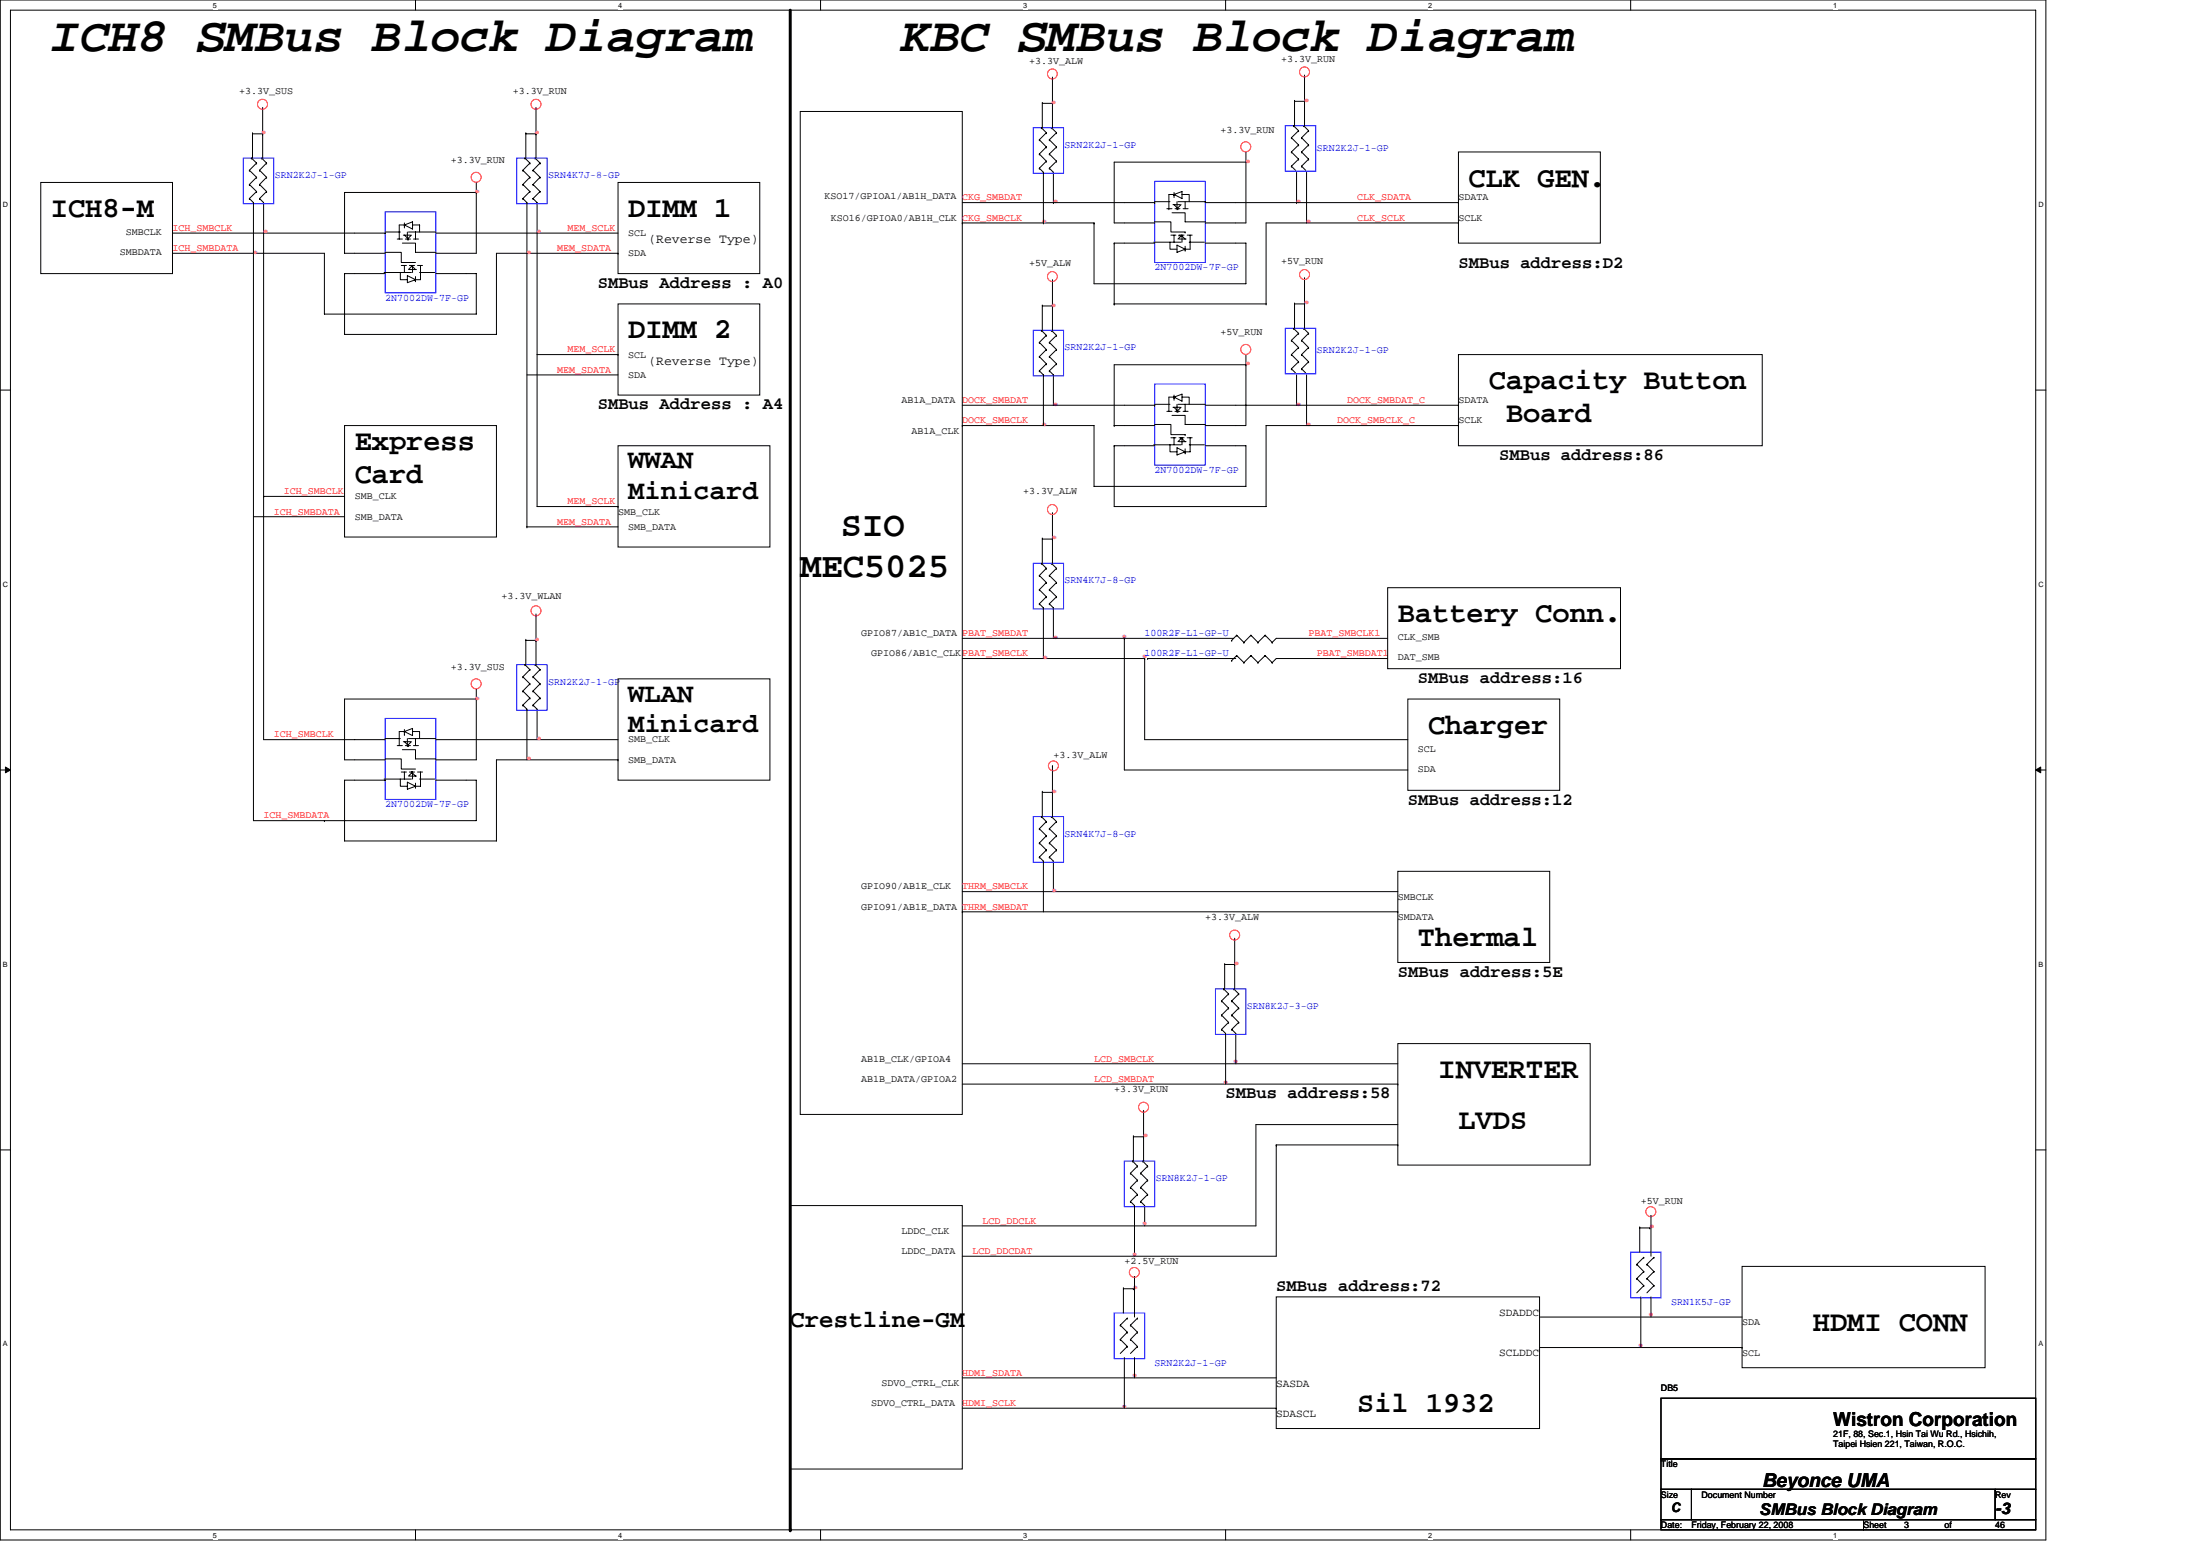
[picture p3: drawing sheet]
<svg xmlns="http://www.w3.org/2000/svg" width="297mm" height="210mm" viewBox="0 0 297 210" stroke-linecap="round" stroke-linejoin="round" font-family="sans-serif">
<path d="M0 0h277.1v208.5h-277.1zM1.4 1.4h274.3v205.7h-274.3z" fill="none" stroke="#000" stroke-width=".14"/>
<g fill="#fff">
<path d="M28.8 .1h.6v1.1h-.6z"/>
<path d="M28.8 207.3h.6v1.1h-.6z"/>
</g>
<path d="M56.3 0v1.4M56.3 207.1v1.4" fill="none" stroke="#000" stroke-width=".14"/>
<g fill="#fff">
<path d="M83.7 .1h.6v1.1h-.6z"/>
<path d="M83.7 207.3h.6v1.1h-.6z"/>
</g>
<path d="M111.1 0v1.4M111.1 207.1v1.4" fill="none" stroke="#000" stroke-width=".14"/>
<g fill="#fff">
<path d="M138.6 .1h.5v1.1h-.5z"/>
<path d="M138.6 207.3h.5v1.1h-.5z"/>
</g>
<path d="M166 0v1.4M166 207.1v1.4" fill="none" stroke="#000" stroke-width=".14"/>
<g fill="#fff">
<path d="M193.4 .1h.6v1.1h-.6z"/>
<path d="M193.4 207.3h.6v1.1h-.6z"/>
</g>
<path d="M220.9 0v1.4M220.9 207.1v1.4" fill="none" stroke="#000" stroke-width=".14"/>
<g fill="#fff">
<path d="M248.3 .1h.6v1.1h-.6z"/>
<path d="M248.3 207.3h.6v1.1h-.6z"/>
<path d="M.4 27.1h.7v1.1h-.7z"/>
<path d="M276.1 27.1h.7v1.1h-.7z"/>
<path d="M.4 78.5h.7v1.1h-.7z"/>
<path d="M276.1 78.5h.7v1.1h-.7z"/>
</g>
<path d="M0 52.8h1.4M275.7 52.8h1.4" fill="none" stroke="#000" stroke-width=".14"/>
<g fill="#fff">
<path d="M.4 130h.7v1.1h-.7z"/>
<path d="M276.1 130h.7v1.1h-.7z"/>
</g>
<path d="M0 104.2h1.4M275.7 104.2h1.4" fill="none" stroke="#000" stroke-width=".14"/>
<path d="M.7 103.8l.7 .4-.7 .4zM275.7 104.2l.7-.4v.8z" fill="#000" stroke="#000" stroke-width=".14"/>
<g fill="#fff">
<path d="M.4 181.4h.7v1.1h-.7z"/>
<path d="M276.1 181.4h.7v1.1h-.7z"/>
</g>
<g fill="none" stroke="#000" stroke-width=".14">
<path d="M34.2 18v3.4M34.2 18.1h1.4M35.6 14.5v6.9M35.6 18.1h.1M71.2 18v3.4M71.2 18.1h1.4M72.6 14.5v6.9M72.6 18.1h.1M108.4 15.1h21.9v135.8h-21.9zM140.8 18.9h.1M140.8 18.9l.9 1M141.1 17.3h.1"/>
<path d="M141.1 17.3l.6 .7M141.2 13.9v3.4M141.2 14h1.4M141.7 19.9h.1M141.7 18h.1M141.7 19.9l-.9 .9M141.7 18l-.9 .9M142.1 18.9h.1M142.1 18.9l1 1M142.4 17.3h.1M142.4 17.3l.7 .7M142.6 10.4v6.9"/>
<path d="M143.1 19.9h.1M143.1 18h.1M143.1 19.9l-1 .9M143.1 18l-1 .9M174.9 18.6h.1M174.9 18.6l1 1M175.2 17h.1M175.2 17l.7 .7M175.3 13.6v3.4M175.3 13.7h1.4M175.9 19.6h.1M175.9 17.7h.1"/>
<path d="M175.9 19.6l-1 1M175.9 17.7l-1 .9M176.3 18.6h.1M176.3 18.6l.9 1M176.6 17h.1M176.6 17l.6 .7M176.7 10.2v6.8M176.7 13.7h.1M177.2 19.6h.1M177.2 17.7h.1M177.2 19.6l-.9 1M177.2 17.7l-.9 .9"/>
<path d="M5.5 24.7h17.9v12.3h-17.9zM23.4 31.6h28.8M23.4 34.3h20.5v8.2h20.6v-5.5h-5.5M33.8 26.9l.5 .5v83.7h9.6M33.8 26.9h.1M33.8 25h.1M33.8 23.1h.1M33.8 25l1 .9M33.8 23.1l1 .9M34.1 21.4h.1M34.1 21.4l.7 .7M34.8 25.9h.1"/>
<path d="M34.8 24h.1M34.8 22.1h.1M34.8 25.9l-1 1M34.8 24l-1 1M34.8 22.1l-1 1M35.2 26.9l.5 .5v72.7h16.5M35.2 26.9h.1M35.2 25h.1M35.2 23.1h.1M35.2 25l.9 .9M35.2 23.1l.9 .9M35.4 21.4h.1"/>
<path d="M35.4 21.4l.7 .7M36.1 25.9h.1M36.1 24h.1M36.1 22.1h.1M36.1 25.9l-.9 1M36.1 24l-.9 1M36.1 22.1l-.9 1M52 36.9h3.7M52.2 31.4h2M52.2 34.2h2.2v1.3h1.9M52.2 31.6h.1M53.8 32.4h.7"/>
<path d="M54.2 36.9v1h1M54.4 35.9h.7M54.5 32.9h1.8v1.3h2.7M54.6 31.8h1M54.8 30.2v.7M54.8 30.5l1.1-.5v1zM54.8 30.5h.1M54.8 35.9v1M54.8 31.8l.5 .6M54.9 30.5h-.8v1.9M54.9 32.4h.7M55.2 31.4v1"/>
<path d="M55.2 32.4h.1M55.2 37.3l1.1 .6-1.1 .4zM55.3 31.4h3.7M55.3 32.4h.1M55.5 35.9h.7M55.5 36.5h.9M55.7 35.9h.1M55.7 31.8l-.5 .6M55.7 35.9l.6 .6M55.9 30.5h.9M55.9 35.9v1M55.9 35.9h.1"/>
<path d="M55.9 35.9l-.6 .6M56 32.4h.7M56.2 37.9h.1M56.3 31.4h.1M56.3 37.4v.7M56.3 37.9h.1M56.3 31.4v1M56.6 35.9h.6M56.8 30.5h.1M56.8 36.9h2.1M56.8 30.5v.9M57 35.9v2h-.8"/>
<path d="M59 31.6h24.7M64.5 26.1v8.2h-5.5M64.5 26.1h-17.8v8.2h5.5M64.5 26.1h.1M64.5 24.7v1.4M70.8 26.9h.1M70.8 26.9l.6 .5v43.9M70.8 25h.1M70.8 23.1h.1M70.8 25l1 .9M70.8 23.1l1 .9M71.1 21.4h.1"/>
<path d="M71.1 21.4l.7 .7M71.8 25.9h.1M71.8 24h.1M71.8 22.1h.1M71.8 25.9l-1 1M71.8 24l-1 1M71.8 22.1l-1 1M72.2 26.9l.5 .5v20.6M72.2 26.9h.1M72.2 25h.1M72.2 23.1h.1M72.2 25l.9 .9"/>
<path d="M72.2 23.1l.9 .9M72.5 21.4h.1M72.5 21.4l.6 .7M73.1 25.9h.1M73.1 24h.1M73.1 22.1h.1M73.1 25.9l-.9 1M73.1 24l-.9 1M73.1 22.1l-.9 1M83.7 24.7h19.2v12.3h-19.2zM83.7 34.3h-16.5v11h-20.5v-8.3h5.5M83.7 34.3h.1"/>
<path d="M130.3 27.4h12.4M130.3 30.2h.1M130.3 30.2h17.9M140.8 22.8h.1M140.8 20.8h.1M140.8 22.8l.5 .5M140.8 20.8l.9 1M141.3 30.2h.1M141.3 23.3h.1M141.3 23.3v6.9M141.7 21.8h.1M141.7 21.8l-.9 1"/>
<path d="M142.1 22.8h.1M142.1 20.8h.1M142.1 22.8l.6 .5M142.1 20.8l1 1M142.6 37.9v6.8M142.7 23.3h.1M142.7 27.4h.1M142.7 23.3v4.1M142.7 27.4h13.7M143.1 21.8h.1M143.1 21.8l-1 1M148.2 30.2h.1"/>
<path d="M148.2 30.2v8.2h20.6v-5.5h-5.5M150.9 32.9h.1M150.9 32.9h5.5M150.9 32.9v8.2M156.3 32.8h3.7M156.4 27.3h2.1M156.4 30h2.2v1.4h1.9M156.4 27.4h.1M158 28.3h.7M158.3 28.3h.1M158.5 32.8v.9h.9M158.6 31.8h.7"/>
<path d="M158.7 28.8h1.8v1.2h2.8M158.9 27.7h.9M159 26.1v.7M159 26.3l1.1-.4v1zM159 26.3h.1M159 31.8v1M159 27.7l.6 .6M159.1 28.3h.7M159.1 26.3h.1M159.1 26.3h-.8v2M159.4 27.3v1M159.4 28.3h.1"/>
<path d="M159.4 33.2l1.1 .5-1.1 .5zM159.6 28.3h.1M159.6 27.3h3.7M159.7 31.8h.1M159.7 32.4h1M159.7 31.8h.7M160 31.8h.1M160 27.7l-.6 .6M160 31.8l.5 .6M160.1 26.3h1v1M160.1 31.8v1M160.1 31.8h.1"/>
<path d="M160.1 31.8l-.5 .6M160.2 28.3h.7M160.5 31.4h.1M160.5 27.3v1M160.5 33.3v.7M160.5 33.7h.1M160.8 31.8h.7M161.1 32.8h2M161.2 31.8v1.9h-.8M163.3 27.4h12.3M163.3 27.3h.1M168.8 21.9v8.3h-5.5"/>
<path d="M168.8 21.9h-17.9v8.3h5.5M168.8 20.6v1.3M174.9 22.5h.1M174.9 20.6h.1M174.9 22.5l.6 .6M174.9 20.6l1 .9M175.6 27.4h.1M175.6 23.3v4.1M175.6 27.4h21.9M175.9 21.5h.1M175.9 21.5l-1 1M176.3 22.5h.1"/>
<path d="M176.3 20.6h.1M176.3 22.5l.5 .6M176.3 20.6l.9 .9M176.7 37.6v6.8M177 23.3v6.9M177 30.2h-5.5v10.9M177 30.2h20.5M177.2 21.5h.1M177.2 21.5l-.9 1M197.5 20.6h19.3v12.3h-19.3zM197.5 27.4h.1M197.5 30.2h.1"/>
<path d="M46.7 57.6h20.5v15.1h-20.5zM71.4 50.8h12.3M72.7 48v20.6h11M72.7 48h11M83.7 41.1h19.2v12.4h-19.2zM83.7 48h.1M130.3 54.9h12.4M130.3 57.6h.1M130.3 57.6h11M140.8 50.2h.1M140.8 48.3h.1M140.8 46.4h.1"/>
<path d="M140.8 50.2l.5 .6M140.8 48.3l.9 1M140.8 46.4l.9 .9M141.1 44.7h.1M141.1 44.7l.6 .7M141.2 41.3v3.4M141.2 41.4h1.4M141.3 57.6h6.9v8.2h20.6v-5.5h-5.5M141.3 50.8h.1M141.3 50.8v6.8M141.7 49.3h.1M141.7 47.3h.1"/>
<path d="M141.7 45.4h.1M141.7 49.3l-.9 .9M141.7 47.3l-.9 1M141.7 45.4l-.9 1M142.1 50.2l.6 .6v4.1M142.1 50.2h.1M142.1 48.3h.1M142.1 46.4h.1M142.1 48.3l1 1M142.1 46.4l1 .9M142.4 44.7h.1M142.4 44.7l.7 .7"/>
<path d="M142.7 54.9h13.7M143.1 49.3h.1M143.1 47.3h.1M143.1 45.4h.1M143.1 49.3l-1 .9M143.1 47.3l-1 1M143.1 45.4l-1 1M150.9 57.6h5.5M150.9 57.6h.1M150.9 41.1h.1M150.9 41.1h20.6M156.4 54.7h2.1"/>
<path d="M156.4 57.5h2.2v1.3h1.9M156.4 54.9h.1M158 55.7h.7M158.6 59.3h.7M158.7 56.2h1.8v1.3h2.8M158.9 55.1h.9M159 53.5v.7M159 53.8l1.1-.4v.9zM159 53.8h.1M159 59.3v.9M159 55.1l.6 .6M159.1 53.8h-.8v1.9"/>
<path d="M159.1 55.7h.7M159.4 54.7v1M159.4 55.7h.1M159.6 54.7h3.7M159.6 55.7h.1M159.7 59.3h.7M159.7 59.8h1M160 59.3h.1M160 55.1l-.6 .6M160 59.3l.5 .5M160.1 53.8h1v.9M160.1 59.3v.9"/>
<path d="M160.1 59.3h.1M160.1 59.3l-.5 .5M160.2 55.7h.7M160.5 58.8h.1M160.5 54.7v1M160.8 59.3h.7M161.2 59.3v1.9h-.8M163.3 54.9h12.3M168.8 49.4v8.2h-5.5M168.8 49.4h-17.9v8.2M168.8 49.4h.1M168.8 48v1.4"/>
<path d="M171.5 41.1h.1M174.9 49.9h.1M174.9 48h.1M174.9 46.1h.1M174.9 49.9l.6 .6M174.9 48l1 1M174.9 46.1l1 1M175.2 44.4h.1M175.2 44.4l.7 .7M175.3 41v3.4M175.3 41.1h1.4M175.6 50.8v4.1"/>
<path d="M175.6 54.9h21.9M175.9 49h.1M175.9 47.1h.1M175.9 45.1h.1M175.9 49l-1 .9M175.9 47.1l-1 .9M175.9 45.1l-1 1M176.3 49.9h.1M176.3 48h.1M176.3 46.1h.1M176.3 49.9l.5 .6M176.3 48l.9 1"/>
<path d="M176.3 46.1l.9 1M176.6 44.4h.1M176.6 44.4l.6 .7M176.7 41.1h.1M177 50.8v6.8M177 57.6h-5.5v11h-20.6v-8.3M177 57.6h20.5M177.2 49h.1M177.2 47.1h.1M177.2 45.1h.1M177.2 49l-.9 .9M177.2 47.1l-.9 .9"/>
<path d="M177.2 45.1l-.9 1M197.5 48h41.2v12.3h-41.2zM197.5 54.9h.1M197.5 57.6h.1M34.3 70h12.4M35.7 67.2h.1M35.7 67.2h11M71.4 71.3h12.3M71.4 71.3h.1M83.7 60.3h20.6v13.8h-20.6zM83.7 68.6h.1M140.8 79.8h.1"/>
<path d="M140.8 77.9h.1M140.8 79.8l.9 1M140.8 77.9l.9 1M141.1 76.3h.1M141.1 76.3l.6 .6M141.2 72.8v3.5M141.2 73h1.4M141.7 78.9h.1M141.7 76.9h.1M141.7 78.9l-.9 .9M141.7 76.9l-.9 1M142.1 79.8h.1"/>
<path d="M142.1 77.9h.1M142.1 79.8l1 1M142.1 77.9l1 1M142.4 76.3h.1M142.4 76.3l.7 .6M142.6 69.4v6.9M142.6 73h.1M143.1 78.9h.1M143.1 76.9h.1M143.1 78.9l-1 .9M143.1 76.9l-1 1M150.9 60.3h.1"/>
<path d="M150.9 60.3h5.5M156.3 60.2h3.7M158.5 60.2v1h.9M159.4 60.6l1.1 .6-1.1 .4zM160.5 60.8v.6M160.5 61.2h.1M161.1 60.2h2M188 79.6h31.5v10.9h-31.5zM52.2 100h2M54.8 99.4h.1M54.8 99l1.1-.4v1zM54.8 99h.1"/>
<path d="M54.8 98.8v.6M54.9 99h-.8v1.9M55.2 100v.9M55.3 100h3.7M55.9 99h.9v1M56.3 100h.1M56.3 100v.9M64.5 94.6v8.3h-5.5M64.5 94.6h-17.8v8.3h5.5M64.5 94.6h.1M64.5 93.3v1.3M70.8 95.5h.1"/>
<path d="M70.8 95.5l.6 .5v6.9M70.8 93.6h.1M70.8 91.6h.1M70.8 93.6l1 .9M70.8 91.6l1 1M71.1 90h.1M71.1 90l.7 .7M71.2 86.6v3.4M71.2 86.7h1.4M71.8 94.5h.1M71.8 92.6h.1M71.8 90.7h.1"/>
<path d="M71.8 94.5l-1 1M71.8 92.6l-1 1M71.8 90.7l-1 .9M72.2 95.5l.5 .5v4.1M72.2 95.5h.1M72.2 93.6h.1M72.2 91.6h.1M72.2 93.6l.9 .9M72.2 91.6l.9 1M72.5 90h.1M72.5 90l.6 .7M72.6 83.1v6.9"/>
<path d="M72.6 86.7h.1M73.1 94.5h.1M73.1 92.6h.1M73.1 90.7h.1M73.1 94.5l-.9 1M73.1 92.6l-.9 1M73.1 90.7l-.9 .9M83.7 91.9h20.6v13.7h-20.6zM130.3 86.4h12.4M130.3 89.2h11M140.8 81.7h.1M140.8 81.7l.5 .6v6.9"/>
<path d="M141.3 89.2h13.7M141.7 80.8h.1M141.7 80.8l-.9 .9M142.1 81.7l.6 .6v4.1M142.1 81.7h.1M142.7 86.4h24.4M143.1 80.8h.1M143.1 80.8l-1 .9M152.3 86.4h.1M152.3 86.4v17.8h38.4M155 89.2v10.9h35.7M155 89.2h.1"/>
<path d="M155.4 89.2h.1M155.4 89.2h12M166.8 86.7h.1M166.8 89.4h.1M167.5 86h.1M167.5 88.8h.1M167.5 86l1 1M167.5 86l-.7 .7M167.5 88.8l1 .9M167.5 88.8l-.7 .6M168.5 87h.1M168.5 89.7h.1"/>
<path d="M169.4 86h.1M169.4 88.8h.1M169.4 86l1 1M169.4 86l-.9 1M169.4 88.8l1 .9M169.4 88.8l-.9 .9M170.4 87h.1M170.4 89.7h.1M171.4 86h.1M171.4 88.8h.1M171.4 86l.9 1M171.4 86l-1 1"/>
<path d="M171.4 88.8l.9 .9M171.4 88.8l-1 .9M172.3 87h.1M172.3 89.7h.1M188 86.4h-15.1l-.6 .6M188 89.2h-15.1l-.6 .5M190.7 94.6h20.6v12.4h-20.6zM43.9 111.1h.1M52 105.5h3.7M52.2 102.7h2.2v1.4h1.9M52.2 105.6h.1M53.8 100.9h.7"/>
<path d="M54.2 105.5v.9h1M54.4 104.5h.7M54.5 101.5h1.8v1.2h2.7M54.6 100.4h1M54.8 104.5v1M54.8 100.4l.5 .5M54.9 100.9h.7M55.2 100.9h.1M55.2 105.9l1.1 .5-1.1 .4zM55.3 100.9h.1M55.5 104.5h.7M55.5 105.1h.9"/>
<path d="M55.7 104.5h.1M55.7 100.4l-.5 .5M55.7 104.5l.6 .6M55.9 104.5v1M55.9 104.5h.1M55.9 104.5l-.6 .6M56 100.9h.7M56.3 106v.7M56.3 106.4h.1M56.6 104.5h.6M56.8 105.5h2.1M57 104.5v1.9h-.8"/>
<path d="M59 105.6h5.5v5.5h-20.6M59 100.1h24.7M83.7 102.9h-16.5v11h-20.5v-8.3h5.5M83.7 102.9h.1M140.8 116h.1M140.8 116l.5 .6v6.8M140.8 114.1h.1M140.8 112.2h.1M140.8 114.1l.9 1M140.8 112.2l.9 1M141.1 110.6h.1M141.1 110.6l.6 .6"/>
<path d="M141.2 107.1v3.5M141.2 107.3h1.4M141.7 115.1h.1M141.7 113.2h.1M141.7 111.2h.1M141.7 115.1l-.9 .9M141.7 113.2l-.9 .9M141.7 111.2l-.9 1M142.1 116l.6 .6v4.1M142.1 116h.1M142.1 114.1h.1M142.1 112.2h.1"/>
<path d="M142.1 114.1l1 1M142.1 112.2l1 1M142.4 110.6h.1M142.4 110.6l.7 .6M142.6 103.7h.1M142.6 107.3h.1M142.6 103.7v6.9M143.1 115.1h.1M143.1 113.2h.1M143.1 111.2h.1M143.1 115.1l-1 .9M143.1 113.2l-1 .9"/>
<path d="M143.1 111.2l-1 1M189.3 118h20.6v12.3h-20.6zM130.3 120.7h12.4M130.3 123.4h.1M130.3 123.4h59M142.7 120.7h46.6M165.5 139.4h.1M165.5 139.4l.5 .5v6.9M165.5 137.4h.1M165.5 135.5h.1M165.5 137.4l.9 1M165.5 135.5l.9 1"/>
<path d="M165.7 133.9h.1M165.7 133.9l.7 .7M165.9 130.5v3.4M165.9 130.6h1.3M166.4 138.4h.1M166.4 136.5h.1M166.4 134.6h.1M166.4 138.4l-.9 1M166.4 136.5l-.9 .9M166.4 134.6l-.9 .9M166.8 139.4l.6 .5v4.1M166.8 139.4h.1"/>
<path d="M166.8 137.4h.1M166.8 135.5h.1M166.8 137.4l1 1M166.8 135.5l1 1M167.1 133.9h.1M167.1 133.9l.7 .7M167.2 127v6.9M167.2 130.6h.1M167.8 138.4h.1M167.8 136.5h.1M167.8 134.6h.1M167.8 138.4l-1 1"/>
<path d="M167.8 136.5l-1 .9M167.8 134.6l-1 .9M189.3 123.4h.1M0 155.7h1.4M130.3 144h59M130.3 146.8h59M153.1 158.8h.1M153.1 158.8l1 1M153.4 157.2h.1M153.4 157.2l.7 .7M153.5 153.8v3.4M153.5 153.9h1.4"/>
<path d="M154.1 159.8h.1M154.1 157.9h.1M154.1 159.8l-1 1M154.1 157.9l-1 .9M154.5 158.8h.1M154.5 158.8l.9 1M154.8 157.2h.1M154.8 157.2l.6 .7M154.9 150.3v6.9M154.9 153.9h.1M155.4 159.8h.1M155.4 157.9h.1"/>
<path d="M155.4 159.8l-.9 1M155.4 157.9l-.9 .9M172.9 155v15.1h-42.6M172.9 155h.1M172.9 155h16.4M189.3 152.3h-19.2v13.7h-39.8M189.3 155h.1M189.3 146.8h.1M189.3 141.3h26.1v16.4h-26.1zM275.7 155.7h1.4M107 163.2h23.3v35.7h-23.3zM151.7 179.4h.1"/>
<path d="M151.7 179.4l1 1M152.2 174.3v3.5M152.2 174.5h1.3M152.7 178.5h.1M152.7 178.5l-1 .9M153.1 162.7h.1M153.1 162.7l.6 .5v6.9M153.1 160.8h.1M153.1 179.4h.1M153.1 160.8l1 .9M153.1 179.4l1 1M153.5 174.5h.1"/>
<path d="M153.7 172.8v5.5M153.7 172.8h.1M154.1 161.7h.1M154.1 178.5h.1M154.1 161.7l-1 1M154.1 178.5l-1 .9M154.5 162.7l.5 .5v2.8M154.5 162.7h.1M154.5 160.8h.1M154.5 160.8l.9 .9M155.4 161.7h.1M155.4 161.7l-.9 1"/>
<path d="M172.9 175.6h35.6v17.8h-35.6zM208.5 178.3h27.5M221.7 173.1h.1M221.7 171.2h.1M221.7 173.1l.9 1M221.7 171.2l.9 .9M222.1 166.1v3.4M222.1 166.2h1.4M222.2 175.6v6.8M222.6 174.1h.1M222.6 172.1h.1M222.6 170.2h.1"/>
<path d="M222.6 174.1l-.9 .9M222.6 172.1l-.9 1M222.6 170.2l-.9 1M223.1 173.1h.1M223.1 171.2h.1M223.1 173.1l.9 1M223.1 171.2l.9 .9M223.5 166.2h.1M223.6 175.6v2.7M223.6 164.6v5.5M223.6 164.6h.1M224 174.1h.1"/>
<path d="M224 172.1h.1M224 170.2h.1M224 174.1l-.9 .9M224 172.1l-.9 1M224 170.2l-.9 1M236 171.4h32.9v13.8h-32.9zM130.3 186.5h42.6M130.3 190.6h42.6M151.7 181.3h.1M151.7 181.3l1 1M152.3 183.8v6.8M152.7 182.3h.1"/>
<path d="M152.7 180.4h.1M152.7 182.3l-1 .9M152.7 180.4l-1 .9M153.1 181.3h.1M153.1 181.3l1 1M153.7 183.8v2.7M154.1 182.3h.1M154.1 180.4h.1M154.1 182.3l-1 .9M154.1 180.4l-1 .9M172.9 190.6h.1M208.5 182.4h27.5"/>
<path d="M225 189.3h50.7v8.2h-50.7zM225 197.5h50.7v4.1h-50.7zM236 182.4h.1M225 205.7h27.4v1.4h-27.4zM225 201.6h4.1v4.1h-4.1zM229.1 201.6h41.2v4.1h-41.2zM252.4 205.7h23.3v1.4h-23.3zM270.3 201.6h5.4v4.1h-5.4z"/>
</g>
<g fill="none" stroke="#00f" stroke-width=".14">
<path d="M140 17.3h4.1v6.2h-4.1zM174.1 17h4.1v6.2h-4.1zM33 21.4h4.1v6.2h-4.1zM52.2 28.7h6.8v10.9h-6.8zM70 21.4h4.1v6.2h-4.1zM156.4 24.6h6.9v10.9h-6.9zM140 44.7h4.1v6.2h-4.1zM156.4 52h6.9v11h-6.9zM174.1 44.5h4.1v6.1h-4.1zM140 76.3h4.1v6.1h-4.1zM52.2 97.3h6.8v10.9h-6.8zM70 90h4.1v6.2h-4.1z"/>
<path d="M140 110.6h4.1v6.1h-4.1zM164.6 133.9h4.2v6.1h-4.2zM152.3 157.2h4.1v6.2h-4.1zM150.9 177.8h4.1v6.1h-4.1zM220.9 169.5h4.1v6.2h-4.1z"/>
</g>
<g fill="none" stroke="#f00" stroke-width=".14">
<circle cx="35.6" cy="14.1" r=".68"/>
<circle cx="72.6" cy="14.1" r=".68"/>
<circle cx="142.5" cy="10" r=".67"/>
<circle cx="168.7" cy="19.9" r=".68"/>
<circle cx="176.7" cy="9.7" r=".68"/>
<circle cx="64.5" cy="24" r=".68"/>
<circle cx="142.5" cy="37.4" r=".67"/>
<circle cx="176.7" cy="37.2" r=".68"/>
<circle cx="168.7" cy="47.3" r=".68"/>
<circle cx="142.5" cy="69" r=".67"/>
<circle cx="64.5" cy="92.6" r=".68"/>
<circle cx="72.6" cy="82.7" r=".68"/>
<circle cx="142.7" cy="103.7" r=".67"/>
<circle cx="167.2" cy="126.6" r=".68"/>
<circle cx="154.9" cy="149.9" r=".68"/>
<circle cx="153.7" cy="172.3" r=".67"/>
<circle cx="223.6" cy="164" r=".68"/>
</g>
<path d="M107 1.4v205.7M107 207.1h.1" fill="none" stroke="#000" stroke-width=".4"/>
<g font-size="6.6">
<text x="6.9" y="6.9">ICH8 SMBus Block Diagram</text>
<text x="122.1" y="6.9">KBC SMBus Block Diagram</text>
</g>
<g font-size="4.8">
<text x="113.9" y="72.6">SIO</text>
<text x="108.4" y="78.1">MEC5025</text>
</g>
<g font-size="4">
<text x="6.9" y="29.4">ICH8-M</text>
<text x="85.1" y="29.4">DIMM 1</text>
<text x="198.9" y="25.3">CLK GEN.</text>
<text x="85.1" y="45.8">DIMM 2</text>
<text x="201.7" y="52.7">Capacity Button</text>
<text x="204" y="57.2">Board</text>
<text x="48" y="60.9">Express</text>
<text x="48" y="65.4">Card</text>
<text x="189.3" y="84.2">Battery Conn.</text>
<text x="193.4" y="99.3">Charger</text>
<text x="192.1" y="128.1">Thermal</text>
<text x="194.8" y="145.9">INVERTER</text>
<text x="197.5" y="152.8">LVDS</text>
<text x="245.6" y="180.2">HDMI CONN</text>
<text x="183.8" y="191.2">Sil 1932</text>
</g>
<g font-size="3.7">
<text x="85.1" y="63.4">WWAN</text>
<text x="85.1" y="67.6">Minicard</text>
<text x="85.1" y="95">WLAN</text>
<text x="85.1" y="99.1">Minicard</text>
</g>
<text font-size="3.3" x="107" y="179.7">Crestline-GM</text>
<g font-size="2.6">
<text x="248.3" y="193.1">Wistron Corporation</text>
<text x="238.7" y="201.3">Beyonce UMA</text>
</g>
<g font-size="2.3" fill="#f0f">
<text x="141.3" y="14.6">‧</text>
<text x="175.6" y="14.3">‧</text>
<text x="34.3" y="18.7">‧</text>
<text x="71.4" y="18.7">‧</text>
<text x="167.7" y="22.6">‧</text>
<text x="63.3" y="26.7">‧</text>
<text x="141.6" y="28">‧</text>
<text x="174.5" y="28">‧</text>
<text x="33.2" y="34.9">‧</text>
<text x="34.6" y="32.2">‧</text>
<text x="70.3" y="34.9">‧</text>
<text x="71.6" y="32.2">‧</text>
<text x="140.1" y="30.8">‧</text>
<text x="175.9" y="30.8">‧</text>
<text x="175.6" y="41.8">‧</text>
<text x="141.3" y="42">‧</text>
<text x="167.7" y="50">‧</text>
<text x="140.1" y="58.2">‧</text>
<text x="141.6" y="55.5">‧</text>
<text x="174.5" y="55.5">‧</text>
<text x="175.9" y="58.2">‧</text>
<text x="141.5" y="73.6">‧</text>
<text x="71.4" y="87.3">‧</text>
<text x="140.2" y="89.8">‧</text>
<text x="141.6" y="87">‧</text>
<text x="150.9" y="86.9">‧</text>
<text x="153.7" y="89.6">‧</text>
<text x="63.3" y="95.2">‧</text>
<text x="71.6" y="100.7">‧</text>
<text x="70.3" y="103.5">‧</text>
<text x="141.5" y="107.9">‧</text>
<text x="141.5" y="121.3">‧</text>
<text x="166.1" y="131.2">‧</text>
<text x="164.6" y="147.2">‧</text>
<text x="166" y="144.5">‧</text>
<text x="153.8" y="154.5">‧</text>
<text x="153.7" y="166.4">‧</text>
<text x="222.4" y="166.9">‧</text>
<text x="152.3" y="170.6">‧</text>
<text x="152.4" y="175.1">‧</text>
<text x="222.2" y="178.8">‧</text>
<text x="220.9" y="182.9">‧</text>
<text x="150.9" y="191.1">‧</text>
<text x="152.3" y="187">‧</text>
</g>
<g font-size="2.3">
<text x="81" y="39">SMBus Address : A0</text>
<text x="197.5" y="36.2">SMBus address:D2</text>
<text x="81" y="55.4">SMBus Address : A4</text>
<text x="203" y="62.3">SMBus address:86</text>
<text x="192.1" y="92.5">SMBus address:16</text>
<text x="190.7" y="108.9">SMBus address:12</text>
<text x="189.3" y="132.2">SMBus address:5E</text>
<text x="166" y="148.7">SMBus address:58</text>
<text x="172.9" y="174.8">SMBus address:72</text>
</g>
<g font-size="2.2">
<text x="238.3" y="205.1">SMBus Block Diagram</text>
<text x="270.3" y="205">-3</text>
</g>
<g font-size="1.8">
<text x="87.8" y="33">(Reverse Type)</text>
<text x="87.8" y="49.4">(Reverse Type)</text>
<text x="226.4" y="204.6">C</text>
</g>
<g font-size="1.5">
<text x="203" y="178.1">SDADDC</text>
<text x="203" y="183.6">SCLDDC</text>
<text x="172.9" y="191.9">SDASCL</text>
<text x="172.9" y="187.7">SASDA</text>
</g>
<g font-size="1.4">
<text x="139.4" y="8.6">+3.3V_ALW</text>
<text x="173.5" y="8.4">+3.3V_RUN</text>
<text x="32.4" y="12.7">+3.3V_SUS</text>
<text x="69.4" y="12.7">+3.3V_RUN</text>
<text x="165.3" y="17.9">+3.3V_RUN</text>
<text x="61.1" y="22.1">+3.3V_RUN</text>
<text x="111.7" y="27">KSO17/GPIOA1/AB1H_DATA CKG_SMBDAT</text>
<text x="112.5" y="29.9">KSO16/GPIOA0/AB1H_CLK CKG_SMBCLK</text>
<text x="197.5" y="27.1">SDATA</text>
<text x="197.5" y="29.9">SCLK</text>
<text x="16.2" y="34.5">SMBDATA</text>
<text x="17.1" y="31.8">SMBCLK</text>
<text x="85.1" y="31.9">SCL</text>
<text x="85.1" y="34.7">SDA</text>
<text x="173.5" y="35.8">+5V_RUN</text>
<text x="139.4" y="36.1">+5V_ALW</text>
<text x="165.3" y="45.4">+5V_RUN</text>
<text x="85.1" y="48.4">SCL</text>
<text x="85.1" y="51.1">SDA</text>
<text x="122.1" y="54.6">AB1A_DATA DOCK_SMBDAT</text>
<text x="123.5" y="58.7">AB1A_CLK</text>
<text x="197.5" y="54.6">SDATA</text>
<text x="197.5" y="57.3">SCLK</text>
<text x="48" y="70.4">SMB_DATA</text>
<text x="48" y="67.6">SMB_CLK</text>
<text x="83.7" y="69.7">SMB_CLK</text>
<text x="85.1" y="71.7">SMB_DATA</text>
<text x="138.6" y="66.9">+3.3V_ALW</text>
<text x="67.9" y="81">+3.3V_WLAN</text>
<text x="116.6" y="86.1">GPIO87/AB1C_DATA PBAT_SMBDAT</text>
<text x="118" y="88.9">GPIO86/AB1C_CLKPBAT_SMBCLK</text>
<text x="189.3" y="86.7">CLK_SMB</text>
<text x="189.3" y="89.4">DAT_SMB</text>
<text x="61.1" y="90.7">+3.3V_SUS</text>
<text x="85.1" y="100.5">SMB_CLK</text>
<text x="192.1" y="101.8">SCL</text>
<text x="85.1" y="103.3">SMB_DATA</text>
<text x="142.7" y="102.6">+3.3V_ALW</text>
<text x="192.1" y="104.5">SDA</text>
<text x="116.6" y="123.1">GPIO91/AB1E_DATA THRM_SMBDAT</text>
<text x="116.6" y="120.4">GPIO90/AB1E_CLK</text>
<text x="163.3" y="124.5">+3.3V_ALW</text>
<text x="189.3" y="121.8">SMBCLK</text>
<text x="189.3" y="124.5">SMDATA</text>
<text x="116.6" y="143.7">AB1B_CLK/GPIOA4</text>
<text x="116.6" y="146.5">AB1B_DATA/GPIOA2</text>
<text x="150.9" y="147.8">+3.3V_RUN</text>
<text x="122.1" y="167">LDDC_CLK</text>
<text x="222.2" y="162.9">+5V_RUN</text>
<text x="122.1" y="169.8">LDDC_DATA</text>
<text x="152.3" y="171.2">+2.5V_RUN</text>
<text x="236" y="179.4">SDA</text>
<text x="236" y="183.5">SCL</text>
<text x="118" y="190.4">SDVO_CTRL_DATA</text>
<text x="119.4" y="187.6">SDVO_CTRL_CLK</text>
</g>
<g font-size="1.4" fill="#00f">
<text x="144.2" y="20">SRN2K2J-1-GP</text>
<text x="178.3" y="20.4">SRN2K2J-1-GP</text>
<text x="37.2" y="24.1">SRN2K2J-1-GP</text>
<text x="74.2" y="24.1">SRN4K7J-8-GP</text>
<text x="52.2" y="40.7">2N7002DW-7F-GP</text>
<text x="156.4" y="36.6">2N7002DW-7F-GP</text>
<text x="144.2" y="47.4">SRN2K2J-1-GP</text>
<text x="178.3" y="47.9">SRN2K2J-1-GP</text>
<text x="156.4" y="64.1">2N7002DW-7F-GP</text>
<text x="144.2" y="79">SRN4K7J-8-GP</text>
<text x="155" y="86.1">100R2F-L1-GP-U</text>
<text x="155" y="88.9">100R2F-L1-GP-U</text>
<text x="74.2" y="92.7">SRN2K2J-1-GP</text>
<text x="52.2" y="109.3">2N7002DW-7F-GP</text>
<text x="144.2" y="113.3">SRN4K7J-8-GP</text>
<text x="168.9" y="136.6">SRN8K2J-3-GP</text>
<text x="156.5" y="159.9">SRN8K2J-1-GP</text>
<text x="226.4" y="176.7">SRN1K5J-GP</text>
<text x="156.4" y="184.9">SRN2K2J-1-GP</text>
</g>
<g font-size="1.4" fill="#f00">
<text x="183.8" y="27.1">CLK_SDATA</text>
<text x="183.8" y="29.9">CLK_SCLK</text>
<text x="23.4" y="31.3">ICH_SMBCLK</text>
<text x="23.4" y="34">ICH_SMBDATA</text>
<text x="75.5" y="34">MEM_SDATA</text>
<text x="76.9" y="31.3">MEM_SCLK</text>
<text x="76.9" y="47.7">MEM_SCLK</text>
<text x="75.5" y="50.5">MEM_SDATA</text>
<text x="130.3" y="57.3">DOCK_SMBCLK</text>
<text x="181.1" y="57.3">DOCK_SMBCLK_C</text>
<text x="182.5" y="54.6">DOCK_SMBDAT_C</text>
<text x="37.1" y="69.7">ICH_SMBDATA</text>
<text x="38.5" y="66.9">ICH_SMBCLK</text>
<text x="75.5" y="71">MEM_SDATA</text>
<text x="76.9" y="68.3">MEM_SCLK</text>
<text x="177.2" y="86.1">PBAT_SMBCLK1</text>
<text x="178.3" y="88.9">PBAT_SMBDAT1</text>
<text x="37.1" y="99.8">ICH_SMBCLK</text>
<text x="35.7" y="110.8">ICH_SMBDATA</text>
<text x="130.3" y="120.4">THRM_SMBCLK</text>
<text x="148.2" y="143.7">LCD_SMBCLK</text>
<text x="148.2" y="146.5">LCD_SMBDAT</text>
<text x="133.1" y="165.7">LCD_DDCLK</text>
<text x="131.7" y="169.8">LCD_DDCDAT</text>
<text x="130.3" y="186.2">HDMI_SDATA</text>
<text x="130.3" y="190.4">HDMI_SCLK</text>
</g>
<g font-size="1.2">
<text x="225" y="188.3">DB5</text>
<text x="248.3" y="194.5">21F, 88, Sec.1, Hsin Tai Wu Rd., Hsichih,</text>
<text x="248.3" y="196">Taipei Hsien 221, Taiwan, R.O.C.</text>
<text x="225" y="198.6">Title</text>
<text x="225" y="202.8">Size</text>
<text x="230.5" y="202.8">Document Number</text>
<text x="270.3" y="202.8">Rev</text>
<text x="225" y="206.9">Date:</text>
<text x="229.1" y="206.9">Friday, February 22, 2008</text>
<text x="252.4" y="206.9">Sheet</text>
<text x="257.9" y="206.9">3</text>
<text x="263.4" y="206.9">of</text>
<text x="270.3" y="206.9">46</text>
</g>
<g font-size="1">
<text x="28.8" y="1">5</text>
<text x="83.7" y="1">4</text>
<text x="138.6" y="1">3</text>
<text x="193.4" y="1">2</text>
<text x="248.3" y="1">1</text>
<text x=".4" y="28">D</text>
<text x="276.1" y="28">D</text>
<text x=".4" y="79.4">C</text>
<text x="276.1" y="79.4">C</text>
<text x=".4" y="130.9">B</text>
<text x="276.1" y="130.9">B</text>
<text x=".4" y="182.3">A</text>
<text x="276.1" y="182.3">A</text>
<text x="28.8" y="208.2">5</text>
<text x="83.7" y="208.2">4</text>
<text x="138.6" y="208.2">3</text>
<text x="193.4" y="208.2">2</text>
<text x="248.3" y="208.2">1</text>
</g>
</svg>
